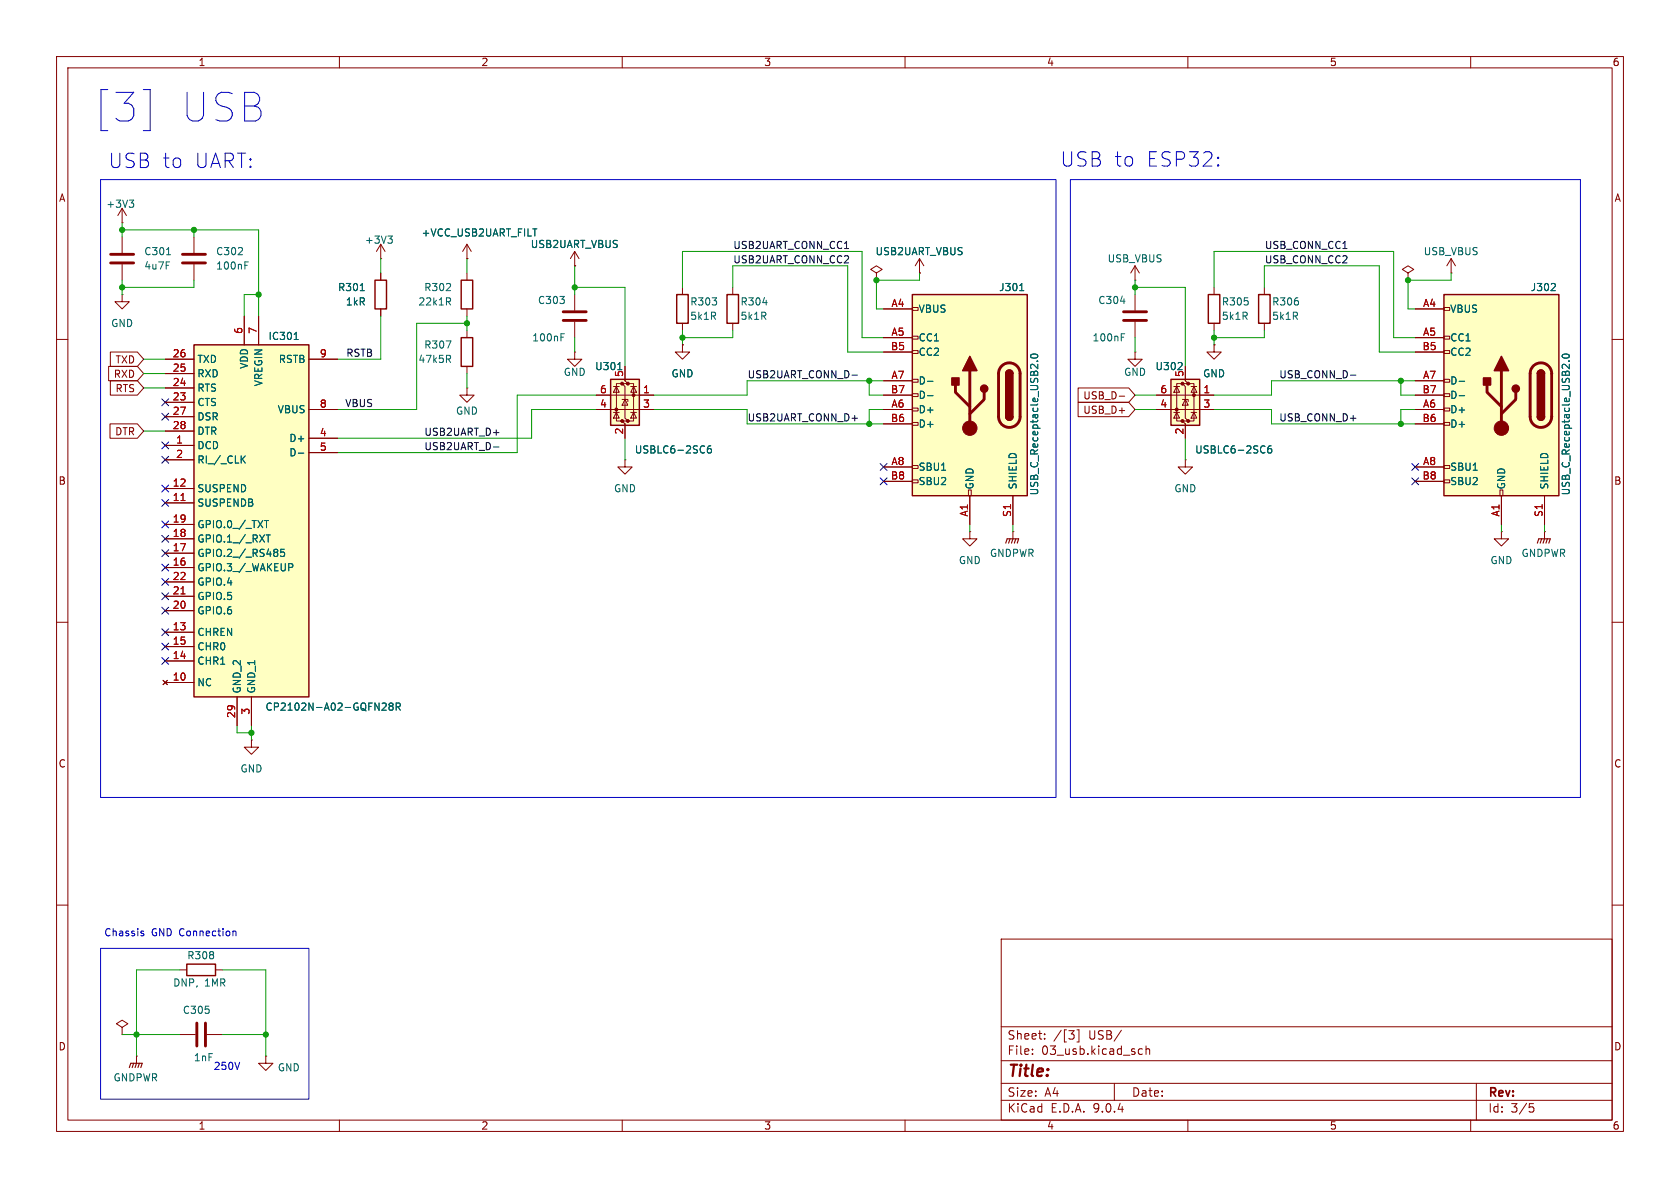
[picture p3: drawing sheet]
<svg xmlns="http://www.w3.org/2000/svg" width="297mm" height="210mm" viewBox="0 0 297 210" stroke-linecap="round" stroke-linejoin="round" font-family="sans-serif">
<g fill="none" stroke="#840000" stroke-width=".18">
<path d="M10 10h277v190h-277zM12 12h273v186h-273zM60 10v2M110 10v2M160 10v2M210 10v2M260 10v2M21.6 41.9v2.8M21.6 46.7v2.8M256.5 48.3h.1M256.5 45.7l-.7 1.3M256.5 45.7l.8 1.3"/>
<path d="M256.5 45.7v2.6M10 60h2M200.7 62.2v1.3h-1.3l1.3 1.3 1.2-1.3h-1.2M200.7 62.2h.1M285 60h2M110.5 81.3v1.3h1.3l-1.3 1.2-1.3-1.2h1.3M110.5 81.3h.1M179.1 94h.1M179.1 94v1.3M10 110h2M285 110h2M10 160h2"/>
<path d="M177 166h108v32h-108zM285 160h2M60 198v2M110 198v2M160 198v2M177 194.5h108M177 191.5h108M177 187.5h108M177 181.5h108M182.5 186.3v.1M182.5 185.5v.1M184.7 183.6v.1"/>
<path d="M184.7 182.8v.1M189 182.2h.9l-.5 .6M189.6 182.8l.3 .3v.3l-.3 .3M190.4 182.1h.3v2.1h-.3M197 191.5v3M198.2 182.1l-1.2 2M201.4 186.3h.6M201.4 185.5h.6M202.6 185.5l.2-.1 .4 .1v.9M202.6 184.9v1.5M210 198v2M260 198v2"/>
<path d="M261 191.5v6.5M270.4 195.1h.7M270.5 195.7h.4l.3 .3-.2 .5-.5 .1"/>
</g>
<path d="M177.8 96l.3-.7h2l-.3 .7M178.6 95.3l-.3 .7M179.1 95.3l-.3 .7M179.6 95.3l-.3 .7" fill="none" stroke="#840000" stroke-width=".2"/>
<path d="M19.6 45h4M19.6 46.5h4" fill="none" stroke="#840000" stroke-width=".51"/>
<path d="M29.4 45h.8" fill="none" stroke="#006464" stroke-width=".18"/>
<path d="M161.3 52.1h20.3v35.5h-20.3z" fill="#ffffc2"/>
<g fill="none" stroke="#840000" stroke-width=".18">
<path d="M156.2 54.6h5.1M156.2 59.7h5.1M161.3 54.4h1v.5h-1zM161.3 59.4h1v.5h-1zM214.6 50.8v1.3M214.6 57.2v1.2M248.9 48.3l1-.7-1-.6-1 .6 1 .7v1.2M248.9 49.5h.1M156.2 62.2h5.1M156.2 67.3h5.1M156.2 69.9h5.1M156.2 72.4h5.1"/>
<path d="M156.2 74.9h5.1M161.3 62h1v.5h-1zM161.3 67.1h1v.5h-1zM161.3 69.6h1v.5h-1zM161.3 72.1h1v.5h-1zM161.3 74.7h1v.5h-1zM156.2 82.6h5.1M156.2 85.1h5.1M161.3 82.3h1v.5h-1zM161.3 84.8h1v.5h-1zM171.2 86.6h.5v1h-.5zM171.4 94v1.3h1.3l-1.3 1.2-1.2-1.2h1.2"/>
<path d="M171.4 94h.1M171.4 87.6v5.1M179.1 87.6v5.1M209.5 81.3v1.3h1.3l-1.3 1.2-1.2-1.2h1.2M209.5 81.3h.1"/>
</g>
<path d="M161.3 52.1h20.3v35.5h-20.3zM213.6 52.1h2v5.1h-2zM177.8 66a.64 .64 0 0 1 .6-.6 .64 .64 0 0 1 .7 .6M177.8 73.7a.64 .64 0 0 0 .6 .6 .64 .64 0 0 0 .7-.6" fill="none" stroke="#840000" stroke-width=".25"/>
<path d="M168.9 68.1v1.2l2.5 2.6M171.4 65.5v10.2M174 69.3v1.3l-2.6 2.6M177.1 64.7a1.91 1.91 0 0 1 2.1-.4 1.91 1.91 0 0 1 1.1 1.7v7.7a1.91 1.91 0 0 1-1.9 1.9 1.91 1.91 0 0 1-1.9-1.9v-7.8l.2-.6z" fill="none" stroke="#840000" stroke-width=".51"/>
<g fill="#840000" stroke="#840000" stroke-width=".25">
<path d="M177.8 66h1.3v7.7h-1.3z"/>
<path d="M178 65.6a.64 .64 0 0 1 .7-.1 .64 .64 0 0 1 .4 .5h-1.3z"/>
<path d="M177.8 73.7h1.3a.64 .64 0 0 1-.7 .6 .64 .64 0 0 1-.6-.6z"/>
<path d="M171.4 63l1.3 2.5h-2.5z"/>
<path d="M168.3 66.8h1.2v1.3h-1.2z"/>
<circle cx="174" cy="68.7" r=".63"/>
</g>
<circle cx="171.4" cy="75.7" r="1.27" fill="#840000" stroke="#840000" stroke-width=".18"/>
<path d="M180.3 51.4h.7M164 67.4h.9M164 69.9h.9M182.2 62.8a.75 .75 0 0 1 1.3 .2 .72 .72 0 0 1-1.3-.1zM183.3 63.9h.2" fill="none" stroke="#006464" stroke-width=".18"/>
<path d="M255.3 52.1h20.3v35.5h-20.3z" fill="#ffffc2"/>
<g fill="none" stroke="#840000" stroke-width=".18">
<path d="M120.6 50.8v1.3M120.6 57.2v1.2M129.5 50.8v1.3M129.5 57.2v1.2M154.9 48.3l1.1-.7-1.1-.6-1 .6 1 .7v1.2M154.9 49.5h.1M162.6 48.3h.1M162.6 45.7l-.8 1.3M162.6 45.7l.7 1.3M162.6 45.7v2.6M200.7 49.5h.1M200.7 47l-.8 1.3"/>
<path d="M200.7 47l.7 1.3M200.7 47v2.5M250.2 54.6h5.1M250.2 59.7h5.1M255.3 54.4h1v.5h-1zM255.3 59.4h1v.5h-1zM250.2 62.2h5.1M250.2 67.3h5.1M250.2 69.9h5.1M250.2 72.4h5.1M250.2 74.9h5.1M255.3 62h1v.5h-1z"/>
<path d="M255.3 67.1h1v.5h-1zM255.3 69.6h1v.5h-1zM255.3 72.1h1v.5h-1zM255.3 74.7h1v.5h-1zM250.2 82.6h5.1M250.2 85.1h5.1M255.3 82.3h1v.5h-1zM255.3 84.8h1v.5h-1zM265.2 86.6h.5v1h-.5zM265.4 94v1.3h1.3l-1.3 1.2-1.2-1.2h1.2M265.4 94h.1M265.4 87.6v5.1"/>
<path d="M273 94h.1M273 87.6v5.1M273 94v1.3"/>
</g>
<path d="M119.6 52.1h2.1v5.1h-2.1zM128.5 52.1h2.1v5.1h-2.1zM255.3 52.1h20.3v35.5h-20.3zM271.8 66a.64 .64 0 0 1 .6-.6 .64 .64 0 0 1 .6 .6M271.8 73.7a.64 .64 0 0 0 .6 .6 .64 .64 0 0 0 .6-.6" fill="none" stroke="#840000" stroke-width=".25"/>
<path d="M262.9 68.1v1.2l2.5 2.6M265.4 65.5v10.2M268 69.3v1.3l-2.6 2.6M271.1 64.7a1.91 1.91 0 0 1 2-.4 1.91 1.91 0 0 1 1.2 1.7v7.7a1.91 1.91 0 0 1-1.9 1.9 1.91 1.91 0 0 1-1.9-1.9v-7.8l.2-.6z" fill="none" stroke="#840000" stroke-width=".51"/>
<g fill="#840000" stroke="#840000" stroke-width=".25">
<path d="M271.8 66h1.2v7.7h-1.2z"/>
<path d="M272 65.6a.64 .64 0 0 1 .7-.1 .64 .64 0 0 1 .3 .5h-1.2z"/>
<path d="M271.8 73.7h1.2a.64 .64 0 0 1-.6 .6 .64 .64 0 0 1-.6-.6z"/>
<path d="M265.4 63l1.3 2.5h-2.5z"/>
<path d="M262.3 66.8h1.2v1.3h-1.2z"/>
<circle cx="268" cy="68.7" r=".63"/>
</g>
<circle cx="265.4" cy="75.7" r="1.27" fill="#840000" stroke="#840000" stroke-width=".18"/>
<path d="M134.9 53.5h.7M274.9 50.2l.1 .2-.1 .3-.7 .7h.8M258 67.4h.9M258 69.9h.9M276.2 62.8a.75 .75 0 0 1 1.2 .2 .72 .72 0 0 1-1.2-.1zM277.3 63.9h.1" fill="none" stroke="#006464" stroke-width=".18"/>
<path d="M271.8 96l.2-.7h2.1l-.3 .7M272.5 95.3l-.2 .7M273 95.3l-.2 .7M273.6 95.3l-.3 .7" fill="none" stroke="#840000" stroke-width=".2"/>
<path d="M207 67.1h5.1v8.1h-5.1z" fill="#ffffc2"/>
<g fill="#840000" stroke="#840000" stroke-width=".18">
<circle cx="211.1" cy="69.8" r=".25"/>
<circle cx="210.1" cy="67.8" r=".25"/>
<circle cx="210.1" cy="74.4" r=".25"/>
<circle cx="209" cy="67.8" r=".25"/>
<circle cx="209" cy="74.4" r=".25"/>
<circle cx="208" cy="72.4" r=".25"/>
</g>
<g fill="none" stroke="#840000" stroke-width=".18">
<path d="M120.6 61v1.2h1.3l-1.3 1.3-1.2-1.3h1.2M120.6 61h.1M204.5 69.9h10.1M204.5 72.4h10.1M207.5 72.9h1M207.5 68.3h1M208 68.3l.5 1h-1zM208 72.9l.5 1h-1zM209 70.6h1.1v.4M209 67.8h-1v6.6h1M209.5 64.8v2.5l.6 .5h-1.1l.5 .5v5.6l.6 .5h-1.1l.5 .5v2.6M209.5 70.6l.6 1h-1.1z"/>
<path d="M210.1 67.8h1v6.6h-1M210.6 72.9h1M210.6 68.3h1M211.1 68.3l.5 1h-1zM211.1 72.9l.5 1h-1zM214.6 61v1.2h1.3l-1.3 1.3-1.2-1.3h1.2M214.6 61h.1"/>
</g>
<path d="M207 67.1h5.1v8.1h-5.1z" fill="none" stroke="#840000" stroke-width=".25"/>
<path d="M208.9 64.2v.4M224.7 78.8l-.3 .1a.86 .86 0 0 0 0 1.2l.4-.1v-.5l-.2-.2-.4 .1-.1 .1" fill="none" stroke="#006464" stroke-width=".18"/>
<path d="M107.9 67.1h5.1v8.1h-5.1z" fill="#ffffc2"/>
<g fill="#840000" stroke="#840000" stroke-width=".18">
<circle cx="112" cy="69.8" r=".25"/>
<circle cx="111" cy="67.8" r=".25"/>
<circle cx="111" cy="74.4" r=".25"/>
<circle cx="110" cy="67.8" r=".25"/>
<circle cx="110" cy="74.4" r=".25"/>
<circle cx="109" cy="72.4" r=".25"/>
</g>
<g fill="none" stroke="#840000" stroke-width=".18">
<path d="M21.6 52.1v1.2h1.3l-1.3 1.3-1.3-1.3h1.3M21.6 52.1h.1M67.3 45.7h.1M67.3 43.2l-.8 1.3M67.3 43.2l.8 1.3M67.3 43.2v2.5M82.5 45.7h.1M82.5 43.2v2.5M82.5 58.4v1.3M82.5 43.2l-.7 1.3M82.5 43.2l.8 1.3M101.6 47h.1"/>
<path d="M101.6 44.5l-.8 1.2M101.6 44.5l.8 1.2M101.6 44.5v2.5M82.5 64.8v1.2M105.4 69.9h10.2M105.4 72.4h10.2M108.5 72.9h1M108.5 68.3h1M109 68.3l.5 1h-1zM109 72.9l.5 1h-1zM110 70.6h1v.4M110 67.8h-1v6.6h1"/>
<path d="M110.5 64.8v2.5l.5 .5h-1l.5 .5v5.6l.5 .5h-1l.5 .5v2.6M110.5 70.6l.5 1h-1zM111 67.8h1v6.6h-1M111.5 72.9h1M111.5 68.3h1M112 68.3l.5 1h-1zM112 72.9l.5 1h-1zM31.7 171.5h1.3M38.1 171.5h1.3M21.6 181.6l1-.6-1-.7-1 .7 1 .6v1.3M21.6 182.9h.1M24.1 186.7h.1"/>
<path d="M24.1 186.7v1.3M31.7 182.9h2.8M36.6 182.9h2.8M47 186.7v1.3h1.3l-1.3 1.2-1.3-1.2h1.3M47 186.7h.1"/>
</g>
<path d="M81.5 59.7h2.1v5.1h-2.1zM107.9 67.1h5.1v8.1h-5.1zM33 170.4h5.1v2.1h-5.1z" fill="none" stroke="#840000" stroke-width=".25"/>
<path d="M68.6 41.7h.8l-.5 .5M69.1 42.2l.3 .3v.3l-.3 .2M94.2 40.5h.7M78.9 60.3h.8l-.5 1.2M79.2 63.5l.5 .6M79.4 62.8l.3 .3-.1 .3-.2 .1M125.7 78.8l-.4 .1a.86 .86 0 0 0 0 1.2l.4-.1 .1-.5-.3-.2h-.2l-.2 .2" fill="none" stroke="#006464" stroke-width=".18"/>
<path d="M34.8 180.8v4.1M36.3 180.8v4.1" fill="none" stroke="#840000" stroke-width=".51"/>
<path d="M22.9 188.7l.2-.7h2l-.2 .7M23.6 188l-.2 .7M24.1 188l-.2 .7M24.6 188l-.2 .7" fill="none" stroke="#840000" stroke-width=".2"/>
<path d="M34.3 61h20.3v62.2h-20.3z" fill="#ffffc2"/>
<path d="M66.3 49.5h2v5.1h-2zM81.5 49.5h2.1v5.1h-2.1zM222.5 52.1h2v5.1h-2zM34.3 61h20.3v62.2h-20.3z" fill="none" stroke="#840000" stroke-width=".25"/>
<g fill="none" stroke="#840000" stroke-width=".18">
<path d="M21.6 39.4h.1M21.6 36.8l-.8 1.3M21.6 36.8l.8 1.3M21.6 36.8v2.6M34.3 41.9v2.8M34.3 46.7v2.8M43.2 55.9v5.1M45.7 55.9v5.1M67.3 48.3v1.2M67.3 54.6v1.3M82.5 45.7h.1M82.5 48.3v1.2"/>
<path d="M82.5 54.6v1.3M101.6 47h.1M101.6 52.1v2.8M101.6 56.9v2.8M154.9 49.5h.1M156.2 54.6h5.1M156.2 59.7h5.1M162.6 48.3h.1M200.7 52.1v2.8M200.7 56.9v2.8M223.5 50.8v1.3M223.5 57.2v1.2"/>
<path d="M248.9 49.5h.1M250.2 54.6h5.1M250.2 59.7h5.1M19.2 64.8h5.1l1.1 1.2-1.1 1.3h-5.1zM19.4 74.9h4.9l1.1 1.3-1.1 1.3h-4.9zM19.5 67.3h4.8l1.1 1.3-1.1 1.3h-4.8zM19.5 62.2h4.8l1.1 1.3-1.1 1.3h-4.8zM29.2 63.5h5.1M29.2 66h5.1M29.2 68.6h5.1M29.2 71.1h5.1M29.2 73.7h5.1"/>
<path d="M29.2 76.2h5.1M29.2 78.7h5.1M54.6 63.5h5.1M54.6 72.4h5.1M54.6 77.5h5.1M82.5 68.6v1.3h-1.2l1.2 1.2 1.3-1.2h-1.3M82.5 68.6h.1M101.6 62.2v1.3h-1.3l1.3 1.3 1.3-1.3h-1.3M101.6 62.2h.1M105.4 72.4h2.5M105.4 69.9h2.5M110.5 64.8v2.5"/>
<path d="M110.5 74.9v2.6M113 72.4h2.6M113 69.9h2.6M120.6 61h.1M156.2 72.4h5.1M156.2 69.9h5.1M156.2 62.2h5.1M156.2 67.3h5.1M156.2 74.9h5.1M190.6 68.6h8.9l1.2 1.3-1.2 1.2h-8.9zM190.6 71.1h8.9l1.2 1.3-1.2 1.3h-8.9zM197.9 70h.9"/>
<path d="M204.5 72.4h2.5M204.5 69.9h2.5M209.5 64.8v2.5M209.5 74.9v2.6M212.1 72.4h2.5M212.1 69.9h2.5M214.6 61h.1M250.2 72.4h5.1M250.2 69.9h5.1M250.2 62.2h5.1M250.2 67.3h5.1M250.2 74.9h5.1"/>
<path d="M29.2 81.3h5.1M29.2 86.4h5.1M29.2 88.9h5.1M29.2 92.7h5.1M29.2 95.3h5.1M29.2 97.8h5.1M54.6 80h5.1M156.2 82.6h5.1M156.2 85.1h5.1M171.4 87.6v5.1M179.1 87.6v5.1M250.2 82.6h5.1"/>
<path d="M250.2 85.1h5.1M265.4 87.6v5.1M273 87.6v5.1M29.2 100.3h5.1M29.2 102.9h5.1M29.2 105.4h5.1M29.2 108h5.1M29.2 111.8h5.1M29.2 114.3h5.1M29.2 116.8h5.1M28.8 120.3l.8 .7M29.2 120.7h5.1"/>
<path d="M29.6 120.3l-.8 .7M41.9 123.2v5.1M44.4 130.8v1.3h-1.2l1.2 1.3 1.3-1.3h-1.3M44.4 130.8h.1M44.4 123.2v5.1"/>
</g>
<g fill="none" stroke="#006464" stroke-width=".18">
<path d="M22.8 35.4h.8l-.4 .5M23.4 35.9l.2 .2v.3l-.2 .2M43.3 46.9h.4M43.3 46.3h.6M52.2 58.9l.2-.2v1.3M63.7 51.4h.7M79.2 53.3l.5 .6M79.4 52.6l.3 .3-.1 .3-.2 .1M94.2 40.5h.7M99.2 59.6h.4M99.2 59h.6M180.3 51.4h.7"/>
<path d="M198.1 53.2h.8M198.2 59.6h.5M198.2 59h.6M274.9 50.2l.1 .2-.1 .3-.7 .7h.8M52 60h.7M125.7 78.8l-.4 .1a.86 .86 0 0 0 0 1.2l.4-.1 .1-.5-.3-.2h-.2l-.2 .2M164 67.4h.9M164 69.9h.9M182.2 62.8a.75 .75 0 0 1 1.3 .2 .72 .72 0 0 1-1.3-.1zM183.3 63.9h.2M208.9 64.2v.4M224.7 78.8l-.3 .1a.86 .86 0 0 0 0 1.2l.4-.1v-.5l-.2-.2-.4 .1-.1 .1"/>
<path d="M258 67.4h.9M258 69.9h.9M276.2 62.8a.75 .75 0 0 1 1.2 .2 .72 .72 0 0 1-1.2-.1zM277.3 63.9h.1M42.8 81.1l.6 .8M43.4 80.6l-.8 .7M46.8 92h.7M47.1 94.6h.7M47.1 92v1.3M47.4 94.6v1.2M49 97.2v.3M49 97.8v.4"/>
<path d="M50.3 97.1h-.6l-.1 .6 .2-.1h.4l.1 .2v.4l-.2 .2-.5-.2M51 99.6h.5l.3 .3-.1 .3-.7 .1M52.7 80.1h1M67.6 124.3h.4l.3 .3-.8 .9h.8M69 124.8l-.2-.2 .2-.3h.3l.2 .2-.2 .3M69 124.8l-.2 .3v.3l.2 .1h.4l.1-.2v-.2l-.2-.3M69 124.8h.3M70 124.9h.6l.2-.2-.1-.3-.7-.1v1.2M70.3 124.9l.5 .6"/>
</g>
<path d="M32 88.5h.7M32 105h.7" fill="none" stroke="#a90000" stroke-width=".18"/>
<path d="M32.3 45h4M32.3 46.5h4M99.6 55.1h4M99.6 56.6h4M198.6 55.1h4.1M198.6 56.6h4.1" fill="none" stroke="#840000" stroke-width=".51"/>
<path d="M149.3 43.9h.7M87.2 79h1M87.2 76.5h1M150.6 66.3h1M150.6 73.9h1M238.7 66.3h1" fill="none" stroke="#0f0f0f" stroke-width=".18"/>
<g fill="none" stroke="#009600" stroke-width=".18">
<path d="M21.6 39.4v2.5M21.6 40.6h24.1v15.3M21.6 49.5v2.6M34.3 49.5v1.3h-12.7M34.3 40.6v1.3M45.7 52.1h-2.5v3.8M67.3 55.9v7.6h-7.6M67.3 45.7v2.6M82.5 57.2h-8.8v15.2h-14M82.5 45.7v2.6M82.5 55.9v2.5M101.6 50.8h8.9v14"/>
<path d="M101.6 47v5.1M101.6 59.7v2.5M120.6 50.8v-6.3h31.8v15.2h3.8M120.6 58.4v2.6M129.5 58.4v1.3h-8.9M129.5 50.8v-3.8h20.4v15.2h6.3M162.6 48.3v1.2h-7.7v5.1h1.3M200.7 50.8h8.8v14M200.7 49.5v2.6M200.7 59.7v2.5M214.6 50.8v-6.3h31.8v15.2h3.8M214.6 58.4v2.6"/>
<path d="M223.5 58.4v1.3h-8.9M223.5 50.8v-3.8h20.3v15.2h6.4M256.5 48.3v1.2h-7.6v5.1h1.3M25.4 76.2h3.8M25.4 66h3.8M25.4 63.5h3.8M25.4 68.6h3.8M82.5 66v2.6M105.4 69.9h-14v10.1h-31.7M105.4 72.4h-11.4v5.1h-34.3M110.5 77.5v3.8M115.6 72.4h16.5v2.5h24.1"/>
<path d="M153.7 67.3v2.6h2.5M156.2 67.3h-24.1v2.6h-16.5M156.2 72.4h-2.5v2.5M200.7 69.9h3.8M200.7 72.4h3.8M209.5 77.5v3.8M214.6 72.4h10.2v2.5h25.4M247.6 67.3v2.6h2.6M250.2 67.3h-25.4v2.6h-10.2M250.2 72.4h-2.6v2.5M171.4 92.7v1.3M179.1 92.7v1.3"/>
<path d="M265.4 92.7v1.3M273 92.7v1.3M41.9 128.3v1.2h2.5M44.4 128.3v2.5M31.7 171.5h-7.6v15.2M39.4 171.5h7.6v15.2M21.6 182.9h10.1M39.4 182.9h7.6"/>
</g>
<g fill="none" stroke="#000084" stroke-width=".18">
<path d="M28.6 70.5l1.2 1.2M28.6 73.1l1.2 1.2M28.6 78.1l1.2 1.2M29.8 70.5l-1.2 1.2M29.8 73.1l-1.2 1.2M29.8 78.1l-1.2 1.2M28.6 85.8l1.2 1.2M28.6 94.6l1.2 1.3M28.6 92.1l1.2 1.2M28.6 99.7l1.2 1.2M28.6 97.2l1.2 1.2M28.6 80.7l1.2 1.2"/>
<path d="M28.6 88.3l1.2 1.2M29.8 85.8l-1.2 1.2M29.8 94.6l-1.2 1.3M29.8 92.1l-1.2 1.2M29.8 99.7l-1.2 1.2M29.8 97.2l-1.2 1.2M29.8 80.7l-1.2 1.2M29.8 88.3l-1.2 1.2M155.6 81.9l1.2 1.3M155.6 84.5l1.2 1.2M156.8 81.9l-1.2 1.3M156.8 84.5l-1.2 1.2"/>
<path d="M249.6 84.5l1.2 1.2M249.6 81.9l1.2 1.3M250.8 84.5l-1.2 1.2M250.8 81.9l-1.2 1.3M28.6 116.2l1.2 1.2M28.6 102.3l1.2 1.2M28.6 104.8l1.2 1.2M28.6 111.2l1.2 1.2M28.6 113.7l1.2 1.2M28.6 107.3l1.2 1.3M29.8 116.2l-1.2 1.2M29.8 102.3l-1.2 1.2"/>
<path d="M29.8 104.8l-1.2 1.2M29.8 111.2l-1.2 1.2M29.8 113.7l-1.2 1.2M29.8 107.3l-1.2 1.3"/>
</g>
<path d="M17.8 31.8h168.9v109.2h-168.9zM189.2 31.8h90.2v109.2h-90.2zM17.8 167.6h36.8v26.7h-36.8zM25.1 165l.3 .1v.1l-.1 .2h-.3M25.1 164.6h.3M41.2 164.6h.5v.8" fill="none" stroke="#0000c2" stroke-width=".18"/>
<g fill="#009600" stroke="#009600" stroke-width=".18">
<circle cx="44.4" cy="129.5" r=".46"/>
<circle cx="24.1" cy="182.9" r=".46"/>
<circle cx="47" cy="182.9" r=".46"/>
<circle cx="82.5" cy="57.2" r=".46"/>
<circle cx="200.7" cy="50.8" r=".46"/>
<circle cx="214.6" cy="59.7" r=".46"/>
<circle cx="248.9" cy="49.5" r=".46"/>
<circle cx="101.6" cy="50.8" r=".46"/>
<circle cx="120.6" cy="59.7" r=".46"/>
<circle cx="34.3" cy="40.6" r=".46"/>
<circle cx="21.6" cy="40.6" r=".46"/>
<circle cx="247.6" cy="74.9" r=".46"/>
<circle cx="247.6" cy="67.3" r=".46"/>
<circle cx="153.7" cy="67.3" r=".46"/>
<circle cx="154.9" cy="49.5" r=".46"/>
<circle cx="153.7" cy="74.9" r=".46"/>
<circle cx="21.6" cy="50.8" r=".46"/>
<circle cx="45.7" cy="52.1" r=".46"/>
</g>
<g font-size="7.1" fill="#0000c2">
<text x="16.7" y="21.8">[3]</text>
<text x="31.6" y="21.8">USB</text>
</g>
<g font-size="3.5" fill="#0000c2">
<text x="19.1" y="30">USB to</text>
<text x="34.3" y="30">UART:</text>
<text x="187.4" y="29.7">USB to</text>
<text x="202.6" y="29.7">ESP32:</text>
</g>
<text font-size="2.8" fill="#840000" x="178" y="190.9">Title:</text>
<g font-size="2.1" fill="#840000">
<text x="178" y="184">Sheet:</text>
<text x="186.2" y="184">/[3]</text>
<text x="192.5" y="184">USB/</text>
<text x="178" y="186.7">File:</text>
<text x="184.1" y="186.7">03_usb.kicad_sch</text>
<text x="178" y="196.9">KiCad</text>
<text x="178" y="194.1">Size:</text>
<text x="184.7" y="194.1">A4</text>
<text x="185.7" y="196.9">E.D.A.</text>
<text x="193.3" y="196.9">9.0.4</text>
<text x="200" y="194.1">Date:</text>
<text x="263" y="194.3">Rev:</text>
<text x="263" y="196.9">Id:</text>
<text x="267.1" y="196.9">3/5</text>
</g>
<g font-size="1.8" fill="#840000">
<text x="35" y="11.9">1</text>
<text x="85" y="11.9">2</text>
<text x="135" y="11.9">3</text>
<text x="185" y="11.9">4</text>
<text x="235" y="11.9">5</text>
<text x="285" y="11.9">6</text>
<text x="10.3" y="35.9">A</text>
<text x="285.3" y="35.9">A</text>
<text x="20.3" y="64.5">TXD</text>
<text x="20" y="67">RXD</text>
<text x="20.3" y="69.5">RTS</text>
<text x="191.4" y="70.8">USB_D-</text>
<text x="20.3" y="77.2">DTR</text>
<text x="191.4" y="73.3">USB_D+</text>
<text x="10.3" y="85.9">B</text>
<text x="285.3" y="85.9">B</text>
<text x="10.3" y="135.9">C</text>
<text x="285.3" y="135.9">C</text>
<text x="10.3" y="185.9">D</text>
<text x="285.3" y="185.9">D</text>
<text x="35" y="199.9">1</text>
<text x="85" y="199.9">2</text>
<text x="135" y="199.9">3</text>
<text x="185" y="199.9">4</text>
<text x="235" y="199.9">5</text>
<text x="285" y="199.9">6</text>
</g>
<g font-size="1.8" fill="#006464">
<text x="18.7" y="36.9">+3V3</text>
<text x="25.4" y="45.3">C301</text>
<text x="25.4" y="47.9">4u7F</text>
<text x="38.1" y="45.3">C302</text>
<text x="38.1" y="47.9">100nF</text>
<text x="64.4" y="43.3">+3V3</text>
<text x="74.4" y="42">+VCC_USB2UART_FILT</text>
<text x="93.7" y="44">USB2UART_VBUS</text>
<text x="154.7" y="45.3">USB2UART_VBUS</text>
<text x="195.7" y="46.6">USB_VBUS</text>
<text x="251.6" y="45.3">USB_VBUS</text>
<text x="59.7" y="51.7">R301</text>
<text x="74.9" y="51.7">R302</text>
<text x="95" y="53.9">C303</text>
<text x="176.5" y="51.7">J301</text>
<text x="194.1" y="53.9">C304</text>
<text x="270.5" y="51.7">J302</text>
<text x="19.6" y="58">GND</text>
<text x="61" y="54.2">1kR</text>
<text x="73.9" y="54.2">22k1R</text>
<text x="121.9" y="54.2">R303</text>
<text x="121.9" y="56.7">5k1R</text>
<text x="130.8" y="54.2">R304</text>
<text x="130.8" y="56.7">5k1R</text>
<text x="162.3" y="55.5">VBUS</text>
<text x="215.9" y="54.2">R305</text>
<text x="215.9" y="56.7">5k1R</text>
<text x="224.8" y="54.2">R306</text>
<text x="224.8" y="56.7">5k1R</text>
<text x="256.3" y="55.5">VBUS</text>
<text x="34.8" y="64.4">TXD</text>
<text x="44" y="65.3" transform="rotate(-90 44 65.3)">VDD</text>
<text x="47.4" y="60.3">IC301</text>
<text x="49.2" y="64.4">RSTB</text>
<text x="73.9" y="64.4">47k5R</text>
<text x="74.9" y="61.8">R307</text>
<text x="94" y="60.6">100nF</text>
<text x="105.1" y="65.6">U301</text>
<text x="162.3" y="60.6">CC1</text>
<text x="162.3" y="63.1">CC2</text>
<text x="193" y="60.6">100nF</text>
<text x="204.2" y="65.6">U302</text>
<text x="256.3" y="60.6">CC1</text>
<text x="256.3" y="63.1">CC2</text>
<text x="34.8" y="66.9">RXD</text>
<text x="34.8" y="69.4">RTS</text>
<text x="34.8" y="72">CTS</text>
<text x="46.6" y="68.4" transform="rotate(-90 46.6 68.4)">VREGIN</text>
<text x="99.6" y="66.6">GND</text>
<text x="118.6" y="66.9">GND</text>
<text x="162.3" y="68.2">D-</text>
<text x="162.3" y="70.7">D-</text>
<text x="198.6" y="66.6">GND</text>
<text x="212.6" y="66.9">GND</text>
<text x="256.3" y="68.2">D-</text>
<text x="256.3" y="70.7">D-</text>
<text x="34.8" y="74.5">DSR</text>
<text x="34.8" y="77.1">DTR</text>
<text x="49" y="73.3">VBUS</text>
<text x="80.5" y="73.5">GND</text>
<text x="162.3" y="73.3">D+</text>
<text x="162.3" y="75.8">D+</text>
<text x="256.3" y="73.3">D+</text>
<text x="256.3" y="75.8">D+</text>
<text x="34.8" y="79.6">DCD</text>
<text x="34.8" y="82.1">RI_/_CLK</text>
<text x="51.1" y="78.3">D+</text>
<text x="51.1" y="80.9">D-</text>
<text x="112.1" y="80.4">USBLC6-2SC6</text>
<text x="162.3" y="83.4">SBU1</text>
<text x="211.2" y="80.4">USBLC6-2SC6</text>
<text x="256.3" y="83.4">SBU1</text>
<text x="34.8" y="87.2">SUSPEND</text>
<text x="34.8" y="89.8">SUSPENDB</text>
<text x="108.5" y="87.2">GND</text>
<text x="162.3" y="86">SBU2</text>
<text x="172.3" y="86.6" transform="rotate(-90 172.3 86.6)">GND</text>
<text x="179.9" y="86.6" transform="rotate(-90 179.9 86.6)">SHIELD</text>
<text x="183.7" y="87.7" transform="rotate(-90 183.7 87.7)">USB_C_Receptacle_USB2.0</text>
<text x="207.5" y="87.2">GND</text>
<text x="256.3" y="86">SBU2</text>
<text x="266.3" y="86.6" transform="rotate(-90 266.3 86.6)">GND</text>
<text x="273.9" y="86.6" transform="rotate(-90 273.9 86.6)">SHIELD</text>
<text x="277.7" y="87.7" transform="rotate(-90 277.7 87.7)">USB_C_Receptacle_USB2.0</text>
<text x="34.8" y="93.6">GPIO.0_/_TXT</text>
<text x="34.8" y="96.1">GPIO.1_/_RXT</text>
<text x="34.8" y="98.7">GPIO.2_/_RS485</text>
<text x="34.8" y="101.2">GPIO.3_/_WAKEUP</text>
<text x="169.4" y="99.9">GND</text>
<text x="174.9" y="98.7">GNDPWR</text>
<text x="263.4" y="99.9">GND</text>
<text x="268.9" y="98.7">GNDPWR</text>
<text x="34.8" y="103.7">GPIO.4</text>
<text x="34.8" y="106.3">GPIO.5</text>
<text x="34.8" y="108.8">GPIO.6</text>
<text x="34.8" y="112.6">CHREN</text>
<text x="34.8" y="115.2">CHR0</text>
<text x="34.8" y="117.7">CHR1</text>
<text x="34.8" y="121.5">NC</text>
<text x="42.8" y="122.7" transform="rotate(-90 42.8 122.7)">GND_2</text>
<text x="45.3" y="122.7" transform="rotate(-90 45.3 122.7)">GND_1</text>
<text x="46.8" y="125.8">CP2102N-A02-GQFN28R</text>
<text x="42.4" y="136.8">GND</text>
<text x="33" y="169.8">R308</text>
<text x="30.5" y="174.6">DNP,</text>
<text x="32.2" y="179.4">C305</text>
<text x="36.2" y="174.6">1MR</text>
<text x="20" y="191.4">GNDPWR</text>
<text x="34.2" y="187.8">1nF</text>
<text x="49" y="189.6">GND</text>
</g>
<g font-size="1.8" fill="#0f0f0f">
<text x="129.5" y="46.6">USB2UART_CONN_CC2</text>
<text x="129.5" y="44.1">USB2UART_CONN_CC1</text>
<text x="223.5" y="46.6">USB_CONN_CC2</text>
<text x="223.5" y="44.1">USB_CONN_CC1</text>
<text x="61.1" y="63.2">RSTB</text>
<text x="132.1" y="67">USB2UART_CONN_D-</text>
<text x="226.1" y="67">USB_CONN_D-</text>
<text x="60.9" y="72">VBUS</text>
<text x="74.9" y="77.1">USB2UART_D+</text>
<text x="132.1" y="74.6">USB2UART_CONN_D+</text>
<text x="226.1" y="74.6">USB_CONN_D+</text>
<text x="74.9" y="79.7">USB2UART_D-</text>
</g>
<g font-size="1.8" fill="#a90000">
<text x="42.9" y="59.1" transform="rotate(-90 42.9 59.1)">6</text>
<text x="45.5" y="59.1" transform="rotate(-90 45.5 59.1)">7</text>
<text x="157.5" y="54.4">A4</text>
<text x="157.5" y="59.4">A5</text>
<text x="251.5" y="54.4">A4</text>
<text x="251.5" y="59.4">A5</text>
<text x="30.4" y="63.2">26</text>
<text x="30.4" y="65.8">25</text>
<text x="56.4" y="63.2">9</text>
<text x="157.4" y="62">B5</text>
<text x="251.4" y="62">B5</text>
<text x="30.4" y="68.3">24</text>
<text x="30.4" y="70.9">23</text>
<text x="106" y="69.6">6</text>
<text x="110.2" y="66.7" transform="rotate(-90 110.2 66.7)">5</text>
<text x="113.6" y="69.6">1</text>
<text x="157.4" y="69.6">B7</text>
<text x="157.5" y="67.1">A7</text>
<text x="205" y="69.6">6</text>
<text x="209.3" y="66.7" transform="rotate(-90 209.3 66.7)">5</text>
<text x="212.7" y="69.6">1</text>
<text x="251.4" y="69.6">B7</text>
<text x="251.5" y="67.1">A7</text>
<text x="30.4" y="73.4">27</text>
<text x="30.4" y="75.9">28</text>
<text x="56.4" y="72.1">8</text>
<text x="56.4" y="77.2">4</text>
<text x="106" y="72.1">4</text>
<text x="110.2" y="76.9" transform="rotate(-90 110.2 76.9)">2</text>
<text x="113.6" y="72.1">3</text>
<text x="157.4" y="74.7">B6</text>
<text x="157.5" y="72.1">A6</text>
<text x="205" y="72.1">4</text>
<text x="209.3" y="76.9" transform="rotate(-90 209.3 76.9)">2</text>
<text x="212.7" y="72.1">3</text>
<text x="251.4" y="74.7">B6</text>
<text x="251.5" y="72.1">A6</text>
<text x="31" y="78.5">1</text>
<text x="31" y="81">2</text>
<text x="56.4" y="79.8">5</text>
<text x="157.5" y="82.3">A8</text>
<text x="251.5" y="82.3">A8</text>
<text x="30.4" y="86.1">12</text>
<text x="30.4" y="88.6">11</text>
<text x="157.4" y="84.8">B8</text>
<text x="251.4" y="84.8">B8</text>
<text x="30.4" y="92.5">19</text>
<text x="30.4" y="95">18</text>
<text x="171.2" y="91.4" transform="rotate(-90 171.2 91.4)">A1</text>
<text x="178.8" y="91.5" transform="rotate(-90 178.8 91.5)">S1</text>
<text x="265.2" y="91.4" transform="rotate(-90 265.2 91.4)">A1</text>
<text x="272.8" y="91.5" transform="rotate(-90 272.8 91.5)">S1</text>
<text x="30.4" y="97.5">17</text>
<text x="30.4" y="100.1">16</text>
<text x="30.4" y="102.6">22</text>
<text x="30.4" y="105.2">21</text>
<text x="30.4" y="107.7">20</text>
<text x="30.4" y="111.5">13</text>
<text x="30.4" y="114">15</text>
<text x="30.4" y="116.6">14</text>
<text x="30.4" y="120.4">10</text>
<text x="41.7" y="127" transform="rotate(-90 41.7 127)">29</text>
<text x="44.2" y="126.4" transform="rotate(-90 44.2 126.4)">3</text>
</g>
<g font-size="1.8" fill="#0000c2">
<text x="18.3" y="165.7">Chassis</text>
<text x="26.8" y="165.7">GND Connection</text>
<text x="37.7" y="189.3">250V</text>
</g>
</svg>
